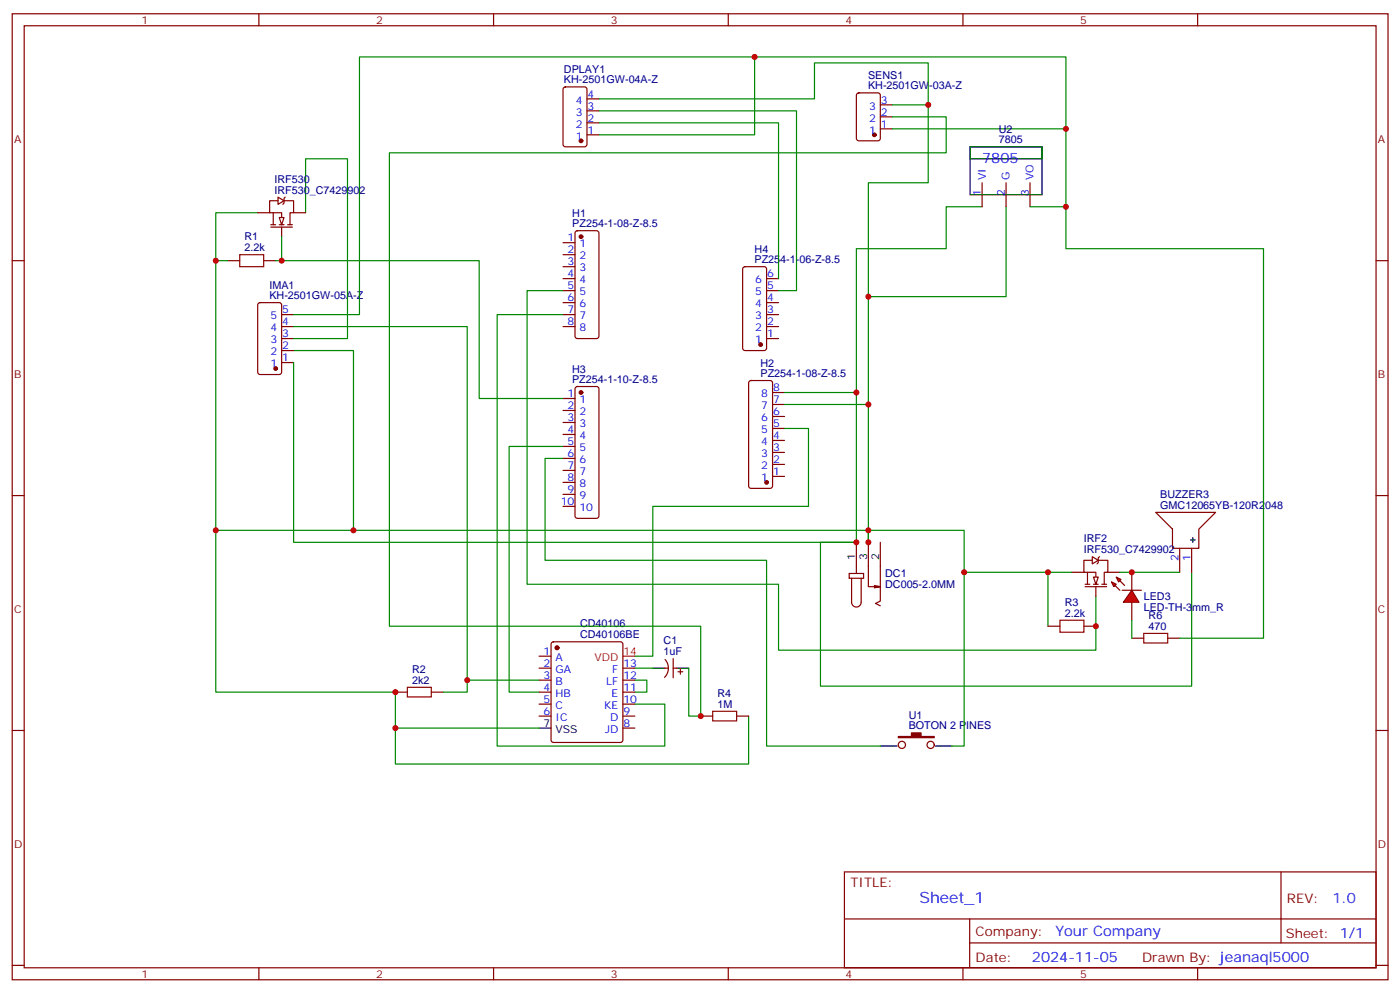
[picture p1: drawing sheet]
<svg xmlns="http://www.w3.org/2000/svg" width="412mm" height="292mm" viewBox="0 0 412 292" stroke-linecap="round" stroke-linejoin="round" font-family="sans-serif">
<g fill="none" stroke="#870000" stroke-width=".35">
<path d="M3.6 4.1h405.3v284.3h-405.3zM7.1 7.6h398.3v277.3h-398.3zM76.3 4.1v3.5M145.4 4.1v3.5M214.6 4.1v3.5M283.7 4.1v3.5M352.8 4.1v3.5M3.6 76.7h3.5M165.9 71.4h3.5M165.9 75h3.5M165.9 78.5h3.5M169.6 68.1l.5-.2h5.7l.5 .2 .2 .5v30.4l-.3 .5-.4 .2h-5.7l-.5-.3-.2-.4v-30.4z"/>
<path d="M219 78.7l.5-.2h5.6l.7 .4v23.6l-.4 .6-5.9 .1-.7-.5v-23.5zM405.4 76.7h3.5M165.9 82h3.5M165.9 85.5h3.5M165.9 89.1h3.5M165.9 92.6h3.5M165.9 96.1h3.5M225.8 82h3.6M225.8 85.5h3.6M225.8 89.1h3.6M225.8 92.6h3.6M225.8 96.1h3.6"/>
<path d="M225.8 99.7h3.6M165.9 117.3h3.5M169.6 114l.5-.2h5.7l.5 .2 .2 .5v37.4l-.3 .5-.4 .2h-5.7l-.5-.3-.2-.4v-37.4zM220.8 112.2l.5-.2h5.6l.5 .2 .2 .5v30.4l-.2 .5-.5 .2h-5.6l-.5-.3-.2-.4v-30.4zM227.6 119.1h3.5M227.6 115.5h3.5M165.9 120.8h3.5M165.9 124.4h3.5M165.9 127.9h3.5M165.9 131.4h3.5M165.9 134.9h3.5M165.9 138.5h3.5"/>
<path d="M227.6 136.7h3.5M227.6 133.2h3.5M227.6 129.6h3.5M227.6 126.1h3.5M227.6 122.6h3.5M3.6 145.9h3.5M165.9 142h3.5M165.9 145.5h3.5M165.9 149h3.5M227.6 140.2h3.5M340.5 150.8h17.6l-4.9 5v5.6h-7.8v-5.6zM405.4 145.9h3.5"/>
<path d="M315.8 168.5h3.5M319.7 172h1.4M319.7 172.7h6.3M320.4 168.5v3.5M321.8 163.9l1.8 1-1.8 1.1zM321.8 164.9h-2.5v3.6h3.6v3.5M322.2 172h1.4M322.9 172.7v2.8M323.6 164.9h2.8v3.6h-1.1v3.5M323.9 163.9l-.3 .3v1.4l-.4 .4M324.6 172h1.4M326.4 168.5h3.5"/>
<path d="M347.6 161.4v7.1M351.1 161.4v7.1M308.8 184.3h3.5M319.3 184.3h3.6M3.6 215h3.5M405.4 215h3.5M248.8 256.6h156.6v28.3h-156.6zM377.4 256.7v20.8M248.8 270.5h156.5M285.7 277.5h119.6M285.7 270.5v14.1M3.6 284.2h3.5"/>
<path d="M76.3 284.9v3.5M145.4 284.9v3.5M214.6 284.9v3.5M283.7 284.9v3.5M352.8 284.9v3.5M405.4 284.2h3.5"/>
</g>
<g fill="#870000" stroke="#870000" stroke-width=".35">
<circle cx="171.2" cy="69.7" r=".53"/>
<circle cx="225.8" cy="142" r=".53"/>
<circle cx="171.2" cy="115.5" r=".53"/>
<circle cx="224.1" cy="101.4" r=".53"/>
</g>
<path d="M252.3 159.6h-10.6v42.4h109.4v-33.5M255.8 159.6v-3.5h28.3v12.4h31.7M308.8 168.5v15.8M322.9 175.5v8.8" fill="none" stroke="#008700" stroke-width=".35"/>
<path d="M350.7 158.9h1.4M351.4 158.2v1.4" fill="none" stroke="#000" stroke-width=".35"/>
<path d="M312.3 182.6h7v3.5h-7z" fill="none" stroke="#a10000" stroke-width=".35"/>
<path d="M322.2 169.9h1.4l-.7 2.1z" fill="#fff" stroke="#870000" stroke-width=".35"/>
<g fill="#f00" stroke="#870000" stroke-width=".35">
<path d="M333.4 173.7l2.2 3.6h-4.6z"/>
<path d="M330.6 173.7h5.7z"/>
</g>
<g fill="#870000" stroke="#870000" stroke-width=".35">
<path d="M328.5 172.3l1.4 1.4z"/>
<path d="M329.9 170.9l1.4 1.4z"/>
</g>
<g fill="#f00" stroke="#870000" stroke-width=".35">
<path d="M327.4 171.3l1.5 .7-.7 .7z"/>
<path d="M328.9 169.9l1.4 .7-.7 .7z"/>
</g>
<g fill="none" stroke="#870000" stroke-width=".35">
<path d="M81.9 58l1.8 1.1-1.8 1zM81.9 59.1h-2.5v3.5h3.6v3.5M83.7 59.1h2.8v3.5h-1.1v3.5M84 58l-.3 .4v1.4l-.4 .3M67.1 76.7h3.5M75.9 62.6h3.5M77.7 76.7h3.5M79.8 66.1h1.4M79.8 66.9h6.3M80.5 62.6v3.5M82.3 66.1h1.4M83 66.9v2.8"/>
<path d="M84.7 66.1h1.4M86.5 62.6h3.5M76.2 89.3l.4-.2h5.7l.6 .4 .1 20-.5 .7h-5.9l-.6-.4-.1-20zM83 99.7h3.5M83 96.1h3.5M83 92.6h3.5M83 106.7h3.5M83 103.2h3.5M252.3 159.6v9.2M255.8 159.6v13.1h3.6l-1.8 .3M259.4 159.6v17.3l-1.4 .7 1.4 .7M250.2 168.8h4.2v1.4h-4.2z"/>
<path d="M250.9 170.2v7.1a1.41 1.41 0 0 0 1.4 1.4 1.41 1.41 0 0 0 1.4-1.4v-7.1M257.6 172.3l1.8 .4M333.4 168.5v5.2M333.4 177.3v5.3M333.4 187.9h3.6M344 187.9h3.6"/>
</g>
<path d="M70.6 75h7.1v3.5h-7.1zM337 186.4h7v2.9h-7z" fill="none" stroke="#a10000" stroke-width=".35"/>
<path d="M222.3 16.8h-116.4v75.8h-19.4M67.1 76.7h-3.5v79.4h192.2M75.9 62.6h-12.3v14.1M90 62.6v-15.9h12.4v53h-15.9M165.9 85.5h-10.6v86.5h74.1v19.4h93.5v-7.1M86.5 103.2h17.6v52.9" fill="none" stroke="#008700" stroke-width=".35"/>
<circle cx="81.2" cy="108.5" r=".53" fill="#870000" stroke="#870000" stroke-width=".35"/>
<path d="M82.3 64h1.4l-.7 2.1z" fill="#fff" stroke="#870000" stroke-width=".35"/>
<g fill="none" stroke="#870000" stroke-width=".35">
<path d="M166.1 25.8l.5-.2h5.6l.7 .4v16.5l-.4 .7h-5.9l-.7-.4v-16.5zM172.9 39.7h3.6M172.9 36.2h3.6M172.9 32.6h3.6M172.9 29.1h3.6M252.5 27.5l.5-.2h5.7l.6 .5 .1 12.9-.5 .7-5.9 .1-.6-.5-.1-13zM259.4 37.9h3.5M259.4 34.4h3.5M259.4 30.9h3.5M289.3 53.8v7.1M296.4 53.8v7.1M303.5 53.8v7.1"/>
<path d="M158.8 193.1h3.5M158.8 196.7h3.5M162.6 189.1l.5-.2h19.7l.5 .2 .2 .5v28.2l-.2 .5-.5 .2h-19.7l-.5-.2-.3-.5v-28.2zM183.5 196.7h3.5M195.9 196.7h1M196 194.1a3.8 3.8 0 0 1-.2 5.3M198.3 196.7h1.1M198.3 193.9v5.6M199.7 197.7h1.5M200.4 197v1.4M116.5 203.7h3.5M127.1 203.7h3.5"/>
<path d="M158.8 203.7h3.5M158.8 200.2h3.5M158.8 207.3h3.5M158.8 210.8h3.5M183.5 203.7h3.5M183.5 200.2h3.5M183.5 207.3h3.5M183.5 210.8h3.5M183.5 214.3h3.5M206.4 210.8h3.6M217 210.8h3.6"/>
<circle cx="265.7" cy="219.3" r="1.06"/>
<circle cx="274.2" cy="219.3" r="1.06"/>
</g>
<g fill="#870000" stroke="#870000" stroke-width=".35">
<path d="M264.7 216.8h3.8v-1.1h2.9v1.1h3.8v.3h-10.5z"/>
<circle cx="171.2" cy="41.5" r=".53"/>
<circle cx="257.6" cy="39.7" r=".53"/>
<circle cx="164.1" cy="190.7" r=".53"/>
</g>
<path d="M120 202.3h7.1v2.8h-7.1zM210 209.4h7v2.8h-7z" fill="none" stroke="#a10000" stroke-width=".35"/>
<path d="M285.8 43.2h21.2v14.1h-21.2zM285.8 43.2h21.2v3.5h-21.2zM192.3 196.7h3.6M199.4 196.7h3.5M158.8 214.3h3.5M259.4 219.6h4.9M275.6 219.6h4.9" fill="none" stroke="#000" stroke-width=".35"/>
<path d="M183.5 193.1h3.5" fill="none" stroke="#f00" stroke-width=".35"/>
<g fill="none" stroke="#008700" stroke-width=".35">
<path d="M176.5 29.1h63.5v-10.6h33.5v12.4M176.5 32.6h58.2v52.9h-5.3M176.5 36.2h52.9v45.8M262.9 34.4h15.9v10.6h-164.1v139.3h91.7v26.5h-3.5v-14.1M262.9 30.9h10.6v22.9h-17.7v33.5M262.9 37.9h51.1v35.3h58.3v114.7h-24.7M314 37.9v-21.1h-91.7v22.9h-45.8M83 69.7v7h-1.8M83 76.7h58.2v40.6h24.7M289.3 60.9h-10.5v12.3h-26.5v42.3M296.4 60.9v26.4h-40.6v31.8M303.5 60.9h10.5"/>
<path d="M86.5 96.1h51.2v104.1h21.1M165.9 92.6h-19.4v127h49.4v-12.3h-8.9M86.5 106.7v52.9h165.8v-44.1h-21.2M231.1 119.1h24.7v40.5M165.9 131.4h-15.9v72.3h8.8M165.9 134.9h-5.3v30h65.2v54.7h33.6M231.1 126.1h7.1v22.9h-45.9v44.1h-5.3M63.6 156.1v47.6h52.9v21.2h104.1v-14.1M284.1 168.5v51.1h-3.6M329.9 168.5h17.7M187 196.7h5.3M333.4 182.6v5.3"/>
<path d="M116.5 214.3h42.3M137.7 200.2v3.5h-7.1M187 200.2h3.6v3.5h-3.6"/>
</g>
<g fill="#c00">
<circle cx="322.9" cy="184.3" r=".88"/>
<circle cx="308.8" cy="168.5" r=".88"/>
<circle cx="63.6" cy="76.7" r=".88"/>
<circle cx="255.8" cy="119.1" r=".88"/>
<circle cx="255.8" cy="87.3" r=".88"/>
<circle cx="252.3" cy="115.5" r=".88"/>
<circle cx="273.5" cy="30.9" r=".88"/>
<circle cx="314" cy="37.9" r=".88"/>
<circle cx="252.3" cy="159.6" r=".88"/>
<circle cx="255.8" cy="159.6" r=".88"/>
<circle cx="255.8" cy="156.1" r=".88"/>
<circle cx="83" cy="76.7" r=".88"/>
<circle cx="222.3" cy="16.8" r=".88"/>
<circle cx="63.6" cy="156.1" r=".88"/>
<circle cx="104.1" cy="156.1" r=".88"/>
<circle cx="116.5" cy="203.7" r=".88"/>
<circle cx="137.7" cy="200.2" r=".88"/>
<circle cx="206.4" cy="210.8" r=".88"/>
<circle cx="314" cy="60.9" r=".88"/>
<circle cx="116.5" cy="214.3" r=".88"/>
<circle cx="284.1" cy="168.5" r=".88"/>
<circle cx="333.4" cy="168.5" r=".88"/>
</g>
<text font-size="4.6" fill="#00f" x="270.9" y="265.7">Sheet_1</text>
<g font-size="4.2" fill="#00f">
<text x="289.3" y="48.1">7805</text>
<text x="392.6" y="265.9">1.0</text>
<text x="311" y="275.5">Your Company</text>
<text x="304" y="283.3">2024-11-05</text>
</g>
<g font-size="3.9" fill="#800">
<text x="250.5" y="261.2">TITLE:</text>
<text x="379.2" y="265.9">REV:</text>
<text x="287.5" y="275.4">Company:</text>
<text x="378.8" y="276">Sheet: 1/1</text>
<text x="287.5" y="283.1">Date:</text>
<text x="336.5" y="283.2">Drawn By: jeanaql5000</text>
</g>
<g font-size="3.2" fill="#800">
<text x="41.7" y="7.1">1</text>
<text x="110.8" y="7.1">2</text>
<text x="180" y="7.1">3</text>
<text x="249.1" y="7.1">4</text>
<text x="318.3" y="7.1">5</text>
<text x="4.1" y="42.2">A</text>
<text x="405.9" y="42.2">A</text>
<text x="4.1" y="111.3">B</text>
<text x="405.9" y="111.3">B</text>
<text x="4.1" y="180.4">C</text>
<text x="405.9" y="180.4">C</text>
<text x="4.1" y="249.6">D</text>
<text x="405.9" y="249.6">D</text>
<text x="41.7" y="287.9">1</text>
<text x="110.8" y="287.9">2</text>
<text x="180" y="287.9">3</text>
<text x="249.1" y="287.9">4</text>
<text x="318.3" y="287.9">5</text>
</g>
<g font-size="3.2" fill="#000080">
<text x="166.2" y="21.6">DPLAY1</text>
<text x="255.8" y="23.3">SENS1</text>
<text x="166.2" y="24.5">KH-2501GW-04A-Z</text>
<text x="255.8" y="26.3">KH-2501GW-03A-Z</text>
<text x="294.3" y="39">U2</text>
<text x="294.3" y="42.2">7805</text>
<text x="80.9" y="53.8">IRF530</text>
<text x="80.9" y="57">IRF530_C7429902</text>
<text x="168.6" y="63.9">H1</text>
<text x="72" y="70.7">R1</text>
<text x="168.6" y="66.9">PZ254-1-08-Z-8.5</text>
<text x="72" y="73.9">2.2k</text>
<text x="222.3" y="77.4">PZ254-1-06-Z-8.5</text>
<text x="222.3" y="74.5">H4</text>
<text x="79.4" y="88">KH-2501GW-05A-Z</text>
<text x="79.4" y="85">IMA1</text>
<text x="168.5" y="112.7">PZ254-1-10-Z-8.5</text>
<text x="168.5" y="109.7">H3</text>
<text x="224.1" y="110.9">PZ254-1-08-Z-8.5</text>
<text x="224.1" y="108">H2</text>
<text x="341.8" y="149.8">GMC12065YB-120R2048</text>
<text x="341.8" y="146.6">BUZZER3</text>
<text x="319.3" y="159.6">IRF2</text>
<text x="319.3" y="162.8">IRF530_C7429902</text>
<text x="260.8" y="173.2">DC005-2.0MM</text>
<text x="260.8" y="169.9">DC1</text>
<text x="313.7" y="178.3">R3</text>
<text x="337" y="179.8">LED-TH-3mm_R</text>
<text x="337" y="176.7">LED3</text>
<text x="170.9" y="184.7">CD40106</text>
<text x="313.7" y="181.5">2.2k</text>
<text x="338.4" y="185.4">470</text>
<text x="338.4" y="182.2">R6</text>
<text x="170.9" y="187.9">CD40106BE</text>
<text x="195.5" y="189.7">C1</text>
<text x="195.5" y="192.8">1uF</text>
<text x="121.4" y="201.3">2k2</text>
<text x="121.4" y="198">R2</text>
<text x="211.4" y="208.3">1M</text>
<text x="211.4" y="205.1">R4</text>
<text x="267.7" y="214.7">BOTON 2 PINES</text>
<text x="267.7" y="211.7">U1</text>
</g>
<g font-size="3.2" fill="#00f">
<text x="173.1" y="28.8">4</text>
<text x="169.6" y="34">3</text>
<text x="169.6" y="30.5">4</text>
<text x="173.1" y="35.8">2</text>
<text x="173.1" y="32.3">3</text>
<text x="256" y="35.8">2</text>
<text x="256" y="32.3">3</text>
<text x="259.5" y="34">2</text>
<text x="259.5" y="30.5">3</text>
<text x="169.6" y="41.1">1</text>
<text x="169.6" y="37.6">2</text>
<text x="173.1" y="39.3">1</text>
<text x="256" y="39.3">1</text>
<text x="259.5" y="37.6">1</text>
<text x="290.4" y="53.1" transform="rotate(-90 290.4 53.1)">VI</text>
<text x="297.5" y="53.1" transform="rotate(-90 297.5 53.1)">G</text>
<text x="304.5" y="53.1" transform="rotate(-90 304.5 53.1)">VO</text>
<text x="289" y="57.6" transform="rotate(-90 289 57.6)">1</text>
<text x="296.1" y="57.6" transform="rotate(-90 296.1 57.6)">2</text>
<text x="303.1" y="57.6" transform="rotate(-90 303.1 57.6)">3</text>
<text x="167.2" y="71.1">1</text>
<text x="167.2" y="74.6">2</text>
<text x="170.7" y="72.8">1</text>
<text x="170.7" y="76.4">2</text>
<text x="167.2" y="78.1">3</text>
<text x="167.2" y="81.7">4</text>
<text x="170.7" y="79.9">3</text>
<text x="170.7" y="83.4">4</text>
<text x="222.5" y="83.4">6</text>
<text x="226" y="81.7">6</text>
<text x="167.2" y="85.2">5</text>
<text x="167.2" y="88.7">6</text>
<text x="170.7" y="87">5</text>
<text x="222.5" y="87">5</text>
<text x="226" y="88.7">4</text>
<text x="226" y="85.2">5</text>
<text x="79.7" y="94">5</text>
<text x="83.1" y="95.8">4</text>
<text x="83.1" y="92.3">5</text>
<text x="167.2" y="92.3">7</text>
<text x="167.2" y="95.8">8</text>
<text x="170.7" y="90.5">6</text>
<text x="170.7" y="94">7</text>
<text x="222.5" y="94">3</text>
<text x="222.5" y="90.5">4</text>
<text x="226" y="95.8">2</text>
<text x="226" y="92.3">3</text>
<text x="79.7" y="101.1">3</text>
<text x="79.7" y="97.5">4</text>
<text x="83.1" y="99.3">3</text>
<text x="170.7" y="97.5">8</text>
<text x="222.5" y="101.1">1</text>
<text x="222.5" y="97.5">2</text>
<text x="226" y="99.3">1</text>
<text x="79.7" y="104.6">2</text>
<text x="83.1" y="106.4">1</text>
<text x="83.1" y="102.8">2</text>
<text x="79.7" y="108.1">1</text>
<text x="167.2" y="116.9">1</text>
<text x="170.7" y="118.7">1</text>
<text x="224.3" y="116.9">8</text>
<text x="227.8" y="118.7">7</text>
<text x="227.8" y="115.2">8</text>
<text x="167.2" y="120.5">2</text>
<text x="167.2" y="124">3</text>
<text x="170.7" y="122.2">2</text>
<text x="170.7" y="125.8">3</text>
<text x="224.3" y="124">6</text>
<text x="224.3" y="120.5">7</text>
<text x="227.8" y="125.8">5</text>
<text x="227.8" y="122.2">6</text>
<text x="167.2" y="127.5">4</text>
<text x="167.2" y="131.1">5</text>
<text x="170.7" y="129.3">4</text>
<text x="224.3" y="131.1">4</text>
<text x="224.3" y="127.5">5</text>
<text x="227.8" y="129.3">4</text>
<text x="167.2" y="134.6">6</text>
<text x="170.7" y="132.8">5</text>
<text x="170.7" y="136.3">6</text>
<text x="224.3" y="134.6">3</text>
<text x="227.8" y="136.3">2</text>
<text x="227.8" y="132.8">3</text>
<text x="167.2" y="138.1">7</text>
<text x="167.2" y="141.6">8</text>
<text x="170.7" y="139.9">7</text>
<text x="170.7" y="143.4">8</text>
<text x="224.3" y="141.6">1</text>
<text x="224.3" y="138.1">2</text>
<text x="227.8" y="139.9">1</text>
<text x="165.2" y="148.7">10</text>
<text x="167.2" y="145.2">9</text>
<text x="170.7" y="146.9">9</text>
<text x="170.7" y="150.5">10</text>
<text x="347.2" y="165.2" transform="rotate(-90 347.2 165.2)">2</text>
<text x="350.7" y="165.2" transform="rotate(-90 350.7 165.2)">1</text>
<text x="160.2" y="192.8">1</text>
<text x="160.2" y="196.3">2</text>
<text x="163.7" y="194.6">A</text>
<text x="183.7" y="196.3">13</text>
<text x="160.2" y="199.8">3</text>
<text x="160.2" y="203.4">4</text>
<text x="163.7" y="198.1">GA</text>
<text x="163.7" y="201.6">B</text>
<text x="178.6" y="201.6">LF</text>
<text x="180.4" y="198.1">F</text>
<text x="183.7" y="203.4">11</text>
<text x="183.7" y="199.8">12</text>
<text x="160.2" y="206.9">5</text>
<text x="163.7" y="205.1">HB</text>
<text x="163.7" y="208.7">C</text>
<text x="178" y="208.7">KE</text>
<text x="180.2" y="205.1">E</text>
<text x="183.7" y="206.9">10</text>
<text x="160.2" y="210.4">6</text>
<text x="163.7" y="212.2">IC</text>
<text x="178.3" y="215.7">JD</text>
<text x="179.8" y="212.2">D</text>
<text x="183.7" y="214">8</text>
<text x="183.7" y="210.4">9</text>
</g>
<g font-size="3.2">
<text x="252" y="164.9" transform="rotate(-90 252 164.9)">1</text>
<text x="255.5" y="164.9" transform="rotate(-90 255.5 164.9)">3</text>
<text x="259" y="164.9" transform="rotate(-90 259 164.9)">2</text>
<text x="160.2" y="214">7</text>
<text x="163.7" y="215.7">VSS</text>
</g>
<g font-size="3.2" fill="#f00">
<text x="175.2" y="194.6">VDD</text>
<text x="183.7" y="192.8">14</text>
</g>
</svg>
